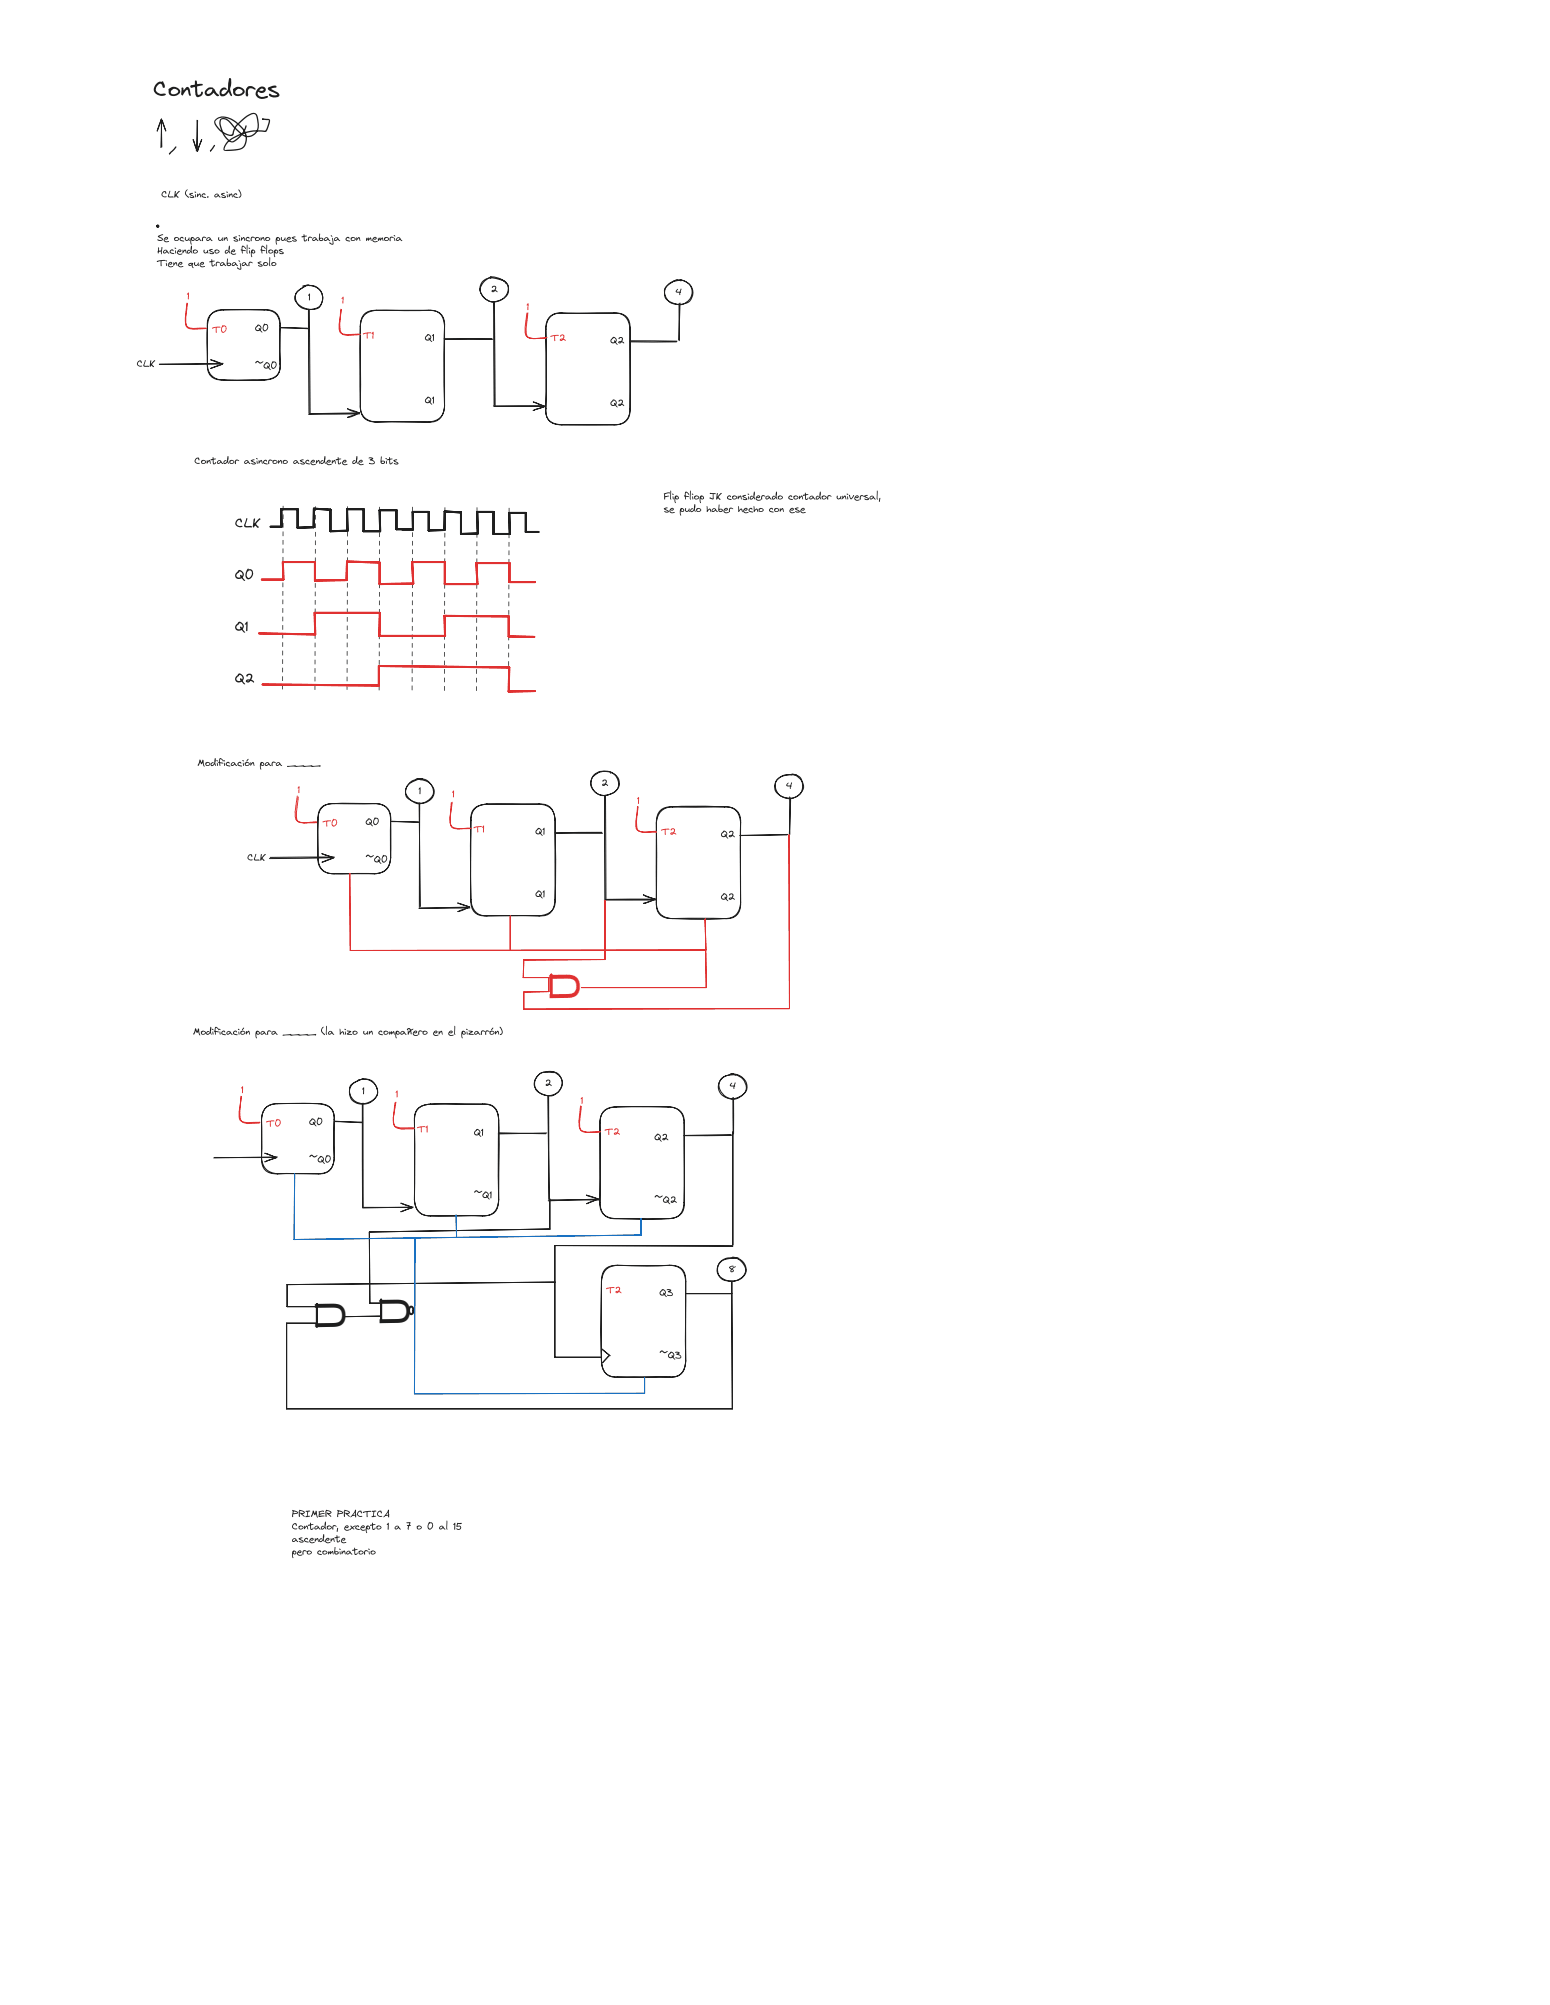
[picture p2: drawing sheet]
<svg xmlns="http://www.w3.org/2000/svg" width="216mm" height="279mm" viewBox="0 0 216 279" stroke-linecap="round" stroke-linejoin="round" font-family="sans-serif">
<path d="M22.5 16.6v3.9M22.5 16.6l.6 1.6zM22.5 16.6l-.6 1.7zM22.5 16.7l-.1 3.9M26.9 19.5l.6 1.6zM27.4 16.8l.1 4.3M27.5 16.8l-.2 4.2M28.1 19.5l-.6 1.6z" fill="none" stroke="#1e1e1e" stroke-width=".14"/>
<g fill="#1e1e1e">
<path d="M24.4 20.4l.2 .1a2.06 2.06 0 0 1-.9 1h-.2l.2-.2-.1 .2-.1-.1z"/>
<path d="M29.8 20.2h.1v.1l-.5 .8h-.1v-.1h.1l-.1 .1v-.1z"/>
<path d="M30 16.6a2.21 2.21 0 0 1 2.8 .2 3.1 3.1 0 0 1 1.6 2.5 1.49 1.49 0 0 1-1.6 1.7h-1.6a1.33 1.33 0 0 1 .8-1.5 6.9 6.9 0 0 1 4.9-1.3l.3-.5 .2-.9-.8-.1-.1-.1 .1-.1 .1 .2-.2-.1 .1-.1 .5 .1a.4 .4 0 0 1 .5 0 .4 .4 0 0 1 0 .6l-.1 .2a1.31 1.31 0 0 1-.6 1 6.3 6.3 0 0 0-5.3 1.7l-.3 .6v.2l1.2-.1a1.61 1.61 0 0 0 1.5-.6 2.28 2.28 0 0 0-1-2.9 2.61 2.61 0 0 0-2.7-.7 .49 .49 0 0 0-.3 .4 .49 .49 0 0 0 .2 .4 2.56 2.56 0 0 0 2.1 1.3 3.9 3.9 0 0 1 1.6-2.3 2.41 2.41 0 0 1 1.5-.7 1.41 1.41 0 0 1 .6 1.4 1.59 1.59 0 0 1-.9 1.9 1.59 1.59 0 0 1-1.9-.6l-1.1-1.2a1.02 1.02 0 0 0-1.3-.5 3.1 3.1 0 0 0 1.5 3 4.8 4.8 0 0 0 2-2.2 3.1 3.1 0 0 1-2 2.4 2.84 2.84 0 0 1-1.7-2.4 .7 .7 0 0 1 0-.7 .7 .7 0 0 1 .7-.3 5.5 5.5 0 0 1 1.8 1.6l.4 .3a1.38 1.38 0 0 0 1.7 .4 1.38 1.38 0 0 0 .7-1.7 1.26 1.26 0 0 0-.5-1.2 5 5 0 0 0-2.7 2.3 .63 .63 0 0 1-.8 .7 2.79 2.79 0 0 1-2.1-1.9z"/>
<circle cx="22" cy="31.5" r=".21"/>
</g>
<g fill="none" stroke="#1e1e1e" stroke-width=".14">
<path d="M43.1 39.8a.96 .96 0 0 0-1 .3 1.64 1.64 0 0 0-1 1.3 2.02 2.02 0 0 0 1.5 1.7 2.02 2.02 0 0 0 2.1-.7 1.74 1.74 0 0 0-1.6-2.6l-.9 .1M68.3 38.6a2.43 2.43 0 0 1 2.5 1.5 1.52 1.52 0 0 1-1.2 1.7 1.87 1.87 0 0 1-2.7-1.7 2.44 2.44 0 0 1 1.5-1.5l-.1 .2M69.7 38.9a1.42 1.42 0 0 1 .7 2.4 1.95 1.95 0 0 1-2.4 .6 1.95 1.95 0 0 1-1.1-2.2 1.67 1.67 0 0 1 2.2-.9l.5 .1a.95 .95 0 0 1 .9 .6M94.5 39.1l-.1-.1a2.79 2.79 0 0 0-1.8 1.3 1.83 1.83 0 0 0 2.1 2.1 1.69 1.69 0 0 0 1.8-1.5 1.69 1.69 0 0 0-1.5-1.8 2.31 2.31 0 0 0-1.3 .1M94.7 39a1.75 1.75 0 0 1 1.6 2.4 1.75 1.75 0 0 1-2.7 .8 1.53 1.53 0 0 1-1.1-1.5 1.53 1.53 0 0 1 1.2-1.5l1-.2 .2 .1-.1 .1M28.9 50.7a2.05 2.05 0 0 0 2.2 2.2M28.9 50.7a1.89 1.89 0 0 0 2.2 2.2M28.9 45.4v5.3M29.4 50.1l1.6 .6zM29.4 51.3l1.6-.6zM31 50.7h-8.8M31.1 50.6l-8.8 .2"/>
<path d="M31.1 43.2h5.7M31.1 52.9l1.3 .1 4.4-.1M31.1 52.9h5.7M31.1 43.2a1.85 1.85 0 0 0-2.1 1.6l-.1 .6M31.1 43.2a2.34 2.34 0 0 0-2.1 1.2l-.1 1M36.8 43.2a1.88 1.88 0 0 1 2.2 2.2M36.8 43.2a2.01 2.01 0 0 1 2.2 2.2M39 45.4l-.1 2.6 .1 2.7M39 45.4v5.3M39 50.7a1.9 1.9 0 0 1-2.2 2.2M39 50.7a1.76 1.76 0 0 1-1.6 2.2h-.6M39.1 45.6l3.9 .2"/>
<path d="M39.2 45.7h3.6M41.4 40.7l1.1-.8a1.78 1.78 0 0 1 2.2 .8 1.78 1.78 0 0 1-.6 2.3 2.6 2.6 0 0 1-3-1.3 1.43 1.43 0 0 1 .3-1zM43 43.1v14.5M43.1 43.2l.1 14.5M48.4 57l1.7 .5-1-.2zM48.4 58.2l1.7-.7-.9 .5zM50.1 57.5l-7 .2M50.1 57.7h-7.1M50.2 56.6a2.09 2.09 0 0 0 2.2 2.2M50.2 56.6a1.96 1.96 0 0 0 2.2 2.2M50.2 45.5l-.1 5.8 .1 5.3M50.2 45.5v11.1"/>
<path d="M52.4 43.2h7.3M52.4 58.8h7.3M52.4 43.2a2.11 2.11 0 0 0-2.2 2.3M52.4 43.2a1.94 1.94 0 0 0-2.2 2.3M59.7 43.2a1.9 1.9 0 0 1 2.2 2.3M59.7 43.2a1.81 1.81 0 0 1 2.1 1.7l.1 .6M61.8 47.2l6.9 .1M61.9 45.5l-.1 5.3 .1 5.8M61.9 45.5v11.1M61.9 56.6a2.04 2.04 0 0 1-2.2 2.2M61.9 56.6a2.09 2.09 0 0 1-2.2 2.2M68.5 47.2l-6.6 .1"/>
<path d="M68.7 56.6h7.2M68.8 42.1v14.4M68.9 42.1l.1 14.5M74.3 57.2l1.6-.6zM74.3 56l1.6 .6zM75.8 56.5l-7 .1M76 57a1.79 1.79 0 0 0 1.6 2.1l.7 .1M76 57a1.89 1.89 0 0 0 2.3 2.2M76 45.9v11.1M76 45.9l.1 6-.1 5.1M78.3 43.6h7.2M78.3 59.2h7.2"/>
<path d="M78.3 43.6a1.99 1.99 0 0 0-2.3 2.3M78.3 43.6a1.92 1.92 0 0 0-2.3 2.3M85.5 43.6a1.88 1.88 0 0 1 2.3 2.3M85.5 43.6a2.04 2.04 0 0 1 2.3 2.3M87.7 47.6h6.5M87.8 45.9v11.1M87.8 57a2.01 2.01 0 0 1-2.3 2.2M87.8 57a1.93 1.93 0 0 1-2.3 2.2M87.8 47.5h6.5M94.6 42.3v5.2M94.7 42.2l-.1 5.2"/>
</g>
<path d="M26 42.2l-.1 1a4.2 4.2 0 0 0 .1 2.4 3 3 0 0 0 2.4 .2h.4M26.1 42.3l-.1 .9a4.2 4.2 0 0 0 0 2.3 2.3 2.3 0 0 0 1.8 .2h.8M47.5 43.1l-.1 1a4.6 4.6 0 0 0 .1 2.3 2.65 2.65 0 0 0 2.3 .2h.3M47.6 43.1l-.2 1a3.9 3.9 0 0 0 0 2.2 2.67 2.67 0 0 0 1.9 .3h.9M73.4 43.6l-.1 1a4 4 0 0 0 0 2.2 3.1 3.1 0 0 0 2.4 .4h.3M73.5 43.6l-.1 1a4.3 4.3 0 0 0 .1 2.3 2.51 2.51 0 0 0 1.9 .2l.8-.1" fill="none" stroke="#e03131" stroke-width=".14"/>
<g fill="#1e1e1e">
<path d="M39.4 70.5h.1l-.1 .7zM39.4 71.7h.1l-.1 .6zM39.4 72.9h.1l-.1 .6zM39.4 74.1h.1l-.1 .6zM39.4 75.3h.1l-.1 .6zM39.4 76.4l.1 .1-.1 .6zM39.4 77.6l.1 .1-.1 .6zM39.4 78.8l.1 .1-.1 .6zM39.4 80h.1l-.1 .6zM39.4 81.2h.1l-.1 .6zM39.4 82.4h.1l-.1 .6zM39.4 83.6h.1l-.1 .6zM39.4 84.7v.1v.6zM39.4 85.9v.1v.6zM39.4 87.1v.1v.6zM39.3 88.3l.1 .1v.6zM39.3 89.5h.1v.6zM39.3 90.7h.1v.6zM39.3 91.9h.1v.6zM39.3 93.1h.1v.6zM39.3 94.2l.1 .1v.6zM39.3 95.4l.1 .1v.6z"/>
<path d="M43.9 70.6h.1l-.1 .6zM43.9 71.8h.1l-.1 .6zM43.9 72.9l.1 .1-.1 .6zM43.9 74.1l.1 .1-.1 .6zM43.9 75.3l.1 .1-.1 .6zM43.9 76.5h.1l-.1 .7zM43.9 77.7h.1l-.1 .6zM43.9 78.9h.1l-.1 .6zM43.9 80.1h.1l-.1 .6zM43.9 81.3h.1l-.1 .6zM43.9 82.4l.1 .1-.1 .6zM43.9 83.6l.1 .1-.1 .6zM43.9 84.8l.1 .1-.1 .6zM43.9 86v.6zM43.9 87.2v.6zM43.9 88.4v.6zM43.8 89.6h.1v.6zM43.8 90.7l.1 .1v.6zM43.8 91.9l.1 .1v.6zM43.8 93.1l.1 .1v.6zM43.8 94.3h.1v.7zM43.8 95.5h.1v.6z"/>
<path d="M48.4 70.6h.1l-.1 .6zM48.4 71.7l.1 .1-.1 .6zM48.4 72.9l.1 .1-.1 .6zM48.4 74.1h.1l-.1 .7zM48.4 75.3v.7zM48.4 76.5v.6zM48.4 77.7v.6zM48.3 78.9h.1v.6zM48.3 80l.1 .1v.6zM48.3 81.2l.1 .1v.6zM48.3 82.4l.1 .1v.6zM48.3 83.6h.1v.7zM48.3 84.8h.1v.7zM48.3 86h.1v.6zM48.3 87.2h.1v.6zM48.3 88.4h.1v.6zM48.3 89.5l.1 .1v.6zM48.3 90.7l.1 .1v.6zM48.3 91.9l.1 .1-.1 .6zM48.3 93.1h.1l-.1 .7zM48.3 94.3h.1l-.1 .6zM48.3 95.5h.1l-.1 .6z"/>
<path d="M52.8 70.6l.1 .1v.6zM52.8 71.8l.1 .1v.6zM52.8 73h.1v.7zM52.8 74.2h.1v.6zM52.8 75.4h.1v.6zM52.8 76.6h.1v.6zM52.8 77.8h.1v.6zM52.8 78.9l.1 .1v.6zM52.8 80.1l.1 .1v.6zM52.8 81.3l.1 .1-.1 .6zM52.8 82.5h.1l-.1 .7zM52.8 83.7h.1l-.1 .6zM52.8 84.9h.1l-.1 .6zM52.8 86.1h.1l-.1 .6zM52.8 87.2l.1 .1-.1 .6zM52.8 88.4l.1 .1-.1 .6zM52.8 89.6h.1l-.1 .7zM52.8 90.8h.1l-.1 .6zM52.8 92h.1l-.1 .6zM52.8 93.2h.1l-.1 .6zM52.8 94.4h.1l-.1 .6zM52.8 95.6h.1l-.1 .6z"/>
<path d="M57.4 70.6l.1 .1v.6zM57.4 71.8l.1 .1v.6zM57.4 73l.1 .1v.6zM57.4 74.2h.1v.6zM57.4 75.4h.1v.6zM57.4 76.6h.1v.6zM57.4 77.8h.1l-.1 .6zM57.4 78.9l.1 .1-.1 .6zM57.4 80.1l.1 .1-.1 .6zM57.4 81.3l.1 .1-.1 .6zM57.4 82.5h.1l-.1 .6zM57.4 83.7h.1l-.1 .6zM57.4 84.9h.1l-.1 .6zM57.4 86.1h.1l-.1 .6zM57.4 87.2l.1 .1-.1 .6zM57.4 88.4l.1 .1-.1 .6zM57.4 89.6l.1 .1-.1 .6zM57.4 90.8h.1l-.1 .6zM57.4 92h.1l-.1 .6zM57.4 93.2h.1l-.1 .6zM57.4 94.4h.1l-.1 .6zM57.4 95.5l.1 .1-.1 .6z"/>
<path d="M61.9 70.7h.1v.7zM61.9 71.9h.1v.6zM61.9 73.1h.1v.6zM61.9 74.3h.1v.6zM61.9 75.4l.1 .1v.6zM61.9 76.6l.1 .1v.6zM61.9 77.8l.1 .1v.6zM61.9 79h.1l-.1 .7zM61.9 80.2h.1l-.1 .6zM61.9 81.4h.1l-.1 .6zM61.9 82.6h.1l-.1 .6zM61.9 83.8h.1l-.1 .6zM61.9 84.9l.1 .1-.1 .6zM61.9 86.1l.1 .1-.1 .6zM61.9 87.3h.1l-.1 .7zM61.9 88.5h.1l-.1 .6zM61.9 89.7h.1l-.1 .6zM61.9 90.9h.1l-.1 .6zM61.9 92.1h.1l-.1 .6zM61.9 93.2l.1 .1-.1 .6zM61.9 94.4l.1 .1-.1 .6zM61.9 95.6l.1 .1-.1 .6z"/>
<path d="M66.4 70.7h.1l-.1 .7zM66.4 71.9h.1l-.1 .7zM66.4 73.1h.1l-.1 .6zM66.4 74.3h.1l-.1 .6zM66.4 75.5h.1l-.1 .6zM66.4 76.6l.1 .1-.1 .6zM66.4 77.8l.1 .1-.1 .6zM66.4 79l.1 .1-.1 .6zM66.4 80.2h.1l-.1 .7zM66.4 81.4h.1l-.1 .6zM66.4 82.6h.1l-.1 .6zM66.4 83.8h.1l-.1 .6zM66.4 85h.1l-.1 .6zM66.4 86.1l.1 .1-.1 .6zM66.4 87.3l.1 .1-.1 .6zM66.4 88.5v.1v.6zM66.4 89.7v.6zM66.3 90.9h.1v.6zM66.3 92.1h.1v.6zM66.3 93.3h.1v.6zM66.3 94.5h.1v.6zM66.3 95.6l.1 .1v.6z"/>
<path d="M70.9 70.8h.1l-.1 .6zM70.9 72h.1l-.1 .6zM70.9 73.2h.1l-.1 .6zM70.9 74.3l.1 .1-.1 .6zM70.9 75.5l.1 .1-.1 .6zM70.9 76.7v.1v.6zM70.9 77.9v.7zM70.9 79.1v.7zM70.8 80.3h.1v.6zM70.8 81.5h.1v.6zM70.8 82.7h.1v.6zM70.8 83.8l.1 .1v.6zM70.8 85l.1 .1v.6zM70.8 86.2l.1 .1v.6zM70.8 87.4h.1v.6zM70.8 88.6h.1v.6zM70.8 89.8h.1v.6zM70.8 91h.1v.6zM70.8 92.1l.1 .1v.6zM70.8 93.3l.1 .1-.1 .6zM70.8 94.5l.1 .1-.1 .6zM70.8 95.7h.1l-.1 .7z"/>
</g>
<g fill="none" stroke="#1e1e1e" stroke-width=".28">
<path d="M37.7 73.4h1.5zM39.2 71v2.4M39.2 71h2.3M41.5 71v2.5M43.7 73.5h-2.2M43.7 70.9v2.6M43.7 70.9l2.3 .1M46 71v3M48.3 71l.1 3M48.3 71h2.3M48.4 74h-2.4M50.6 71v3"/>
<path d="M50.6 74h2.4M52.9 71.1l.1 2.9M52.9 71.1h2.3M55.2 71.1v2.6M55.2 73.7h1.8M56 73.8h1.5zM57.5 71.3v2.5M57.5 71.3h2.2M59.7 71.3v2.6M61.9 73.9h-2.2M61.9 71.3v2.6M61.9 71.3l2.3 .1"/>
<path d="M64.2 71.4v3M66.5 71.3v3M66.5 71.3h2.2M66.5 74.3l-2.3 .1M68.7 71.3v3.1M68.7 74.4h2.3M70.9 71.5l.1 2.9M70.9 71.5h2.3M73.2 71.5v2.6M73.2 74.1h1.8zM44.1 181.7v3.2zM53.1 181.1v3.1z"/>
<path d="M57.1 182.2a.35 .35 0 0 1 .4 0 .35 .35 0 0 1 .1 .4v.2a.31 .31 0 0 1-.4 .3 .31 .31 0 0 1-.2-.4z"/>
</g>
<g fill="none" stroke="#e03131" stroke-width=".28">
<path d="M39.4 78.3l.1 2.5M39.4 78.3h4.5M43.9 78.3v2.6M48.3 78.3v2.5M48.3 78.3l4.6 .1M52.9 78.4v3M57.4 78.3l.2 3M57.4 78.3h4.6M62 78.3v3.1M66.4 78.5l.1 2.9M66.4 78.5h4.6M71 78.5v2.6"/>
<path d="M36.1 88.3l7.8 .1M36.5 80.8h3zM36.6 95.4l16.2 .1zM43.8 85.4l.1 3M43.8 85.4h9.1M48.3 80.8l-4.4 .1M52.8 92.8v2.7M52.8 92.8l18.1 .2M52.8 88.6h9.2M52.9 85.4l-.1 3.2M57.6 81.3l-4.7 .1M61.9 85.8l.1 2.8"/>
<path d="M61.9 85.8l9 .1M62 81.4h4.5M70.9 85.9v2.8M70.9 88.7l3.5 .1zM70.9 96.4l3.6-.1zM70.9 93v3.4M71 81.1h3.5zM76.8 135.8v3.1z"/>
</g>
<g fill="none" stroke="#1e1e1e" stroke-width=".14">
<path d="M44.3 119.5a1.96 1.96 0 0 0 2.2 2.3M44.3 119.5a2 2 0 0 0 2.2 2.3M44.3 114.2v5.3M44.8 119l1.7 .5zM46.5 119.5l-9 .1M46.5 112h5.7M46.5 112a1.97 1.97 0 0 0-2.2 2.2M46.5 112a1.96 1.96 0 0 0-2.1 1.1l-.1 1.1M46.5 119.4l-8.9 .1M52.2 112a1.98 1.98 0 0 1 2.2 2.2M54.4 114.2v5.3M54.4 119.5a2.07 2.07 0 0 1-2.2 2.3"/>
<path d="M54.4 119.5a2.08 2.08 0 0 1-2.2 2.3M54.5 114.4l3.8 .2M54.6 114.5h3.7M58 108.6a1.83 1.83 0 0 1 1.8 .5 1.83 1.83 0 0 1 .4 1.9 1.98 1.98 0 0 1-3.5-.1 1.4 1.4 0 0 1 1-2.1l.7-.3h.3l.1 .1M58.4 112l.2 14.3M58.5 111.9l-.1 14.5M58.5 108.6l.1-.1a1.94 1.94 0 0 0-2 2.5 2.41 2.41 0 0 0 3.6 .2 1.62 1.62 0 0 0-1.3-2.5h-.4M65.6 114.3v11.1M67.8 112.1h7.3M67.8 112.1a2.23 2.23 0 0 0-2.1 1.1l-.1 1.1M67.8 112.1a2.06 2.06 0 0 0-2.2 2.2M75.1 112.1a1.83 1.83 0 0 1 2.1 1.6l.1 .6"/>
<path d="M75.1 112.1a2.08 2.08 0 0 1 2.2 2.2M77.3 114.3l.1 6.7-.1 4.4M77.3 114.3v11.1M77.4 116.1h6.5M83.8 107.6a1.63 1.63 0 0 0-1.5 1.5 1.63 1.63 0 0 0 1.4 1.7 1.99 1.99 0 0 0 2.5-1.5 1.9 1.9 0 0 0-2.8-1.6M83.8 116l-6.5 .1M84.2 110.9v14.4M84.3 110.8l.1 14.6M85.2 107.7a1.55 1.55 0 0 1 1.1 1.5 1.55 1.55 0 0 1-1.2 1.4 1.77 1.77 0 0 1-2.4-.5 1.77 1.77 0 0 1 .4-2.4 2.65 2.65 0 0 1 2.1-.1l-.2 .2M91.4 114.7v11.1M93.7 112.4l3.1-.1 4.1 .1M93.7 112.4h7.2"/>
<path d="M93.7 112.4a2.15 2.15 0 0 0-2.3 2.3M93.7 112.4a1.91 1.91 0 0 0-2.3 2.3M100.9 112.4a1.88 1.88 0 0 1 2.2 1.7l.1 .6M100.9 112.4a1.93 1.93 0 0 1 2.3 2.3M103.2 114.7v11.1M109.6 116.3l-6.5 .1M109.7 116.3l-6.7 .1M110 111v5.3M110.1 111.2l-.1 5M110.3 107.9a1.42 1.42 0 0 1 1.5 1.6 1.73 1.73 0 0 1-2.5 1.6 1.54 1.54 0 0 1-1.3-2.1l.2-.2a2.83 2.83 0 0 1 2.1-.9l-.1 .1M110.6 107.9a1.93 1.93 0 0 1 1.3 2 2 2 0 0 1-2.2 1.4 2 2 0 0 1-1.7-2.1 1.99 1.99 0 0 1 2.5-1.2l.4 .1M44.9 120.2l1.6-.7z"/>
<path d="M46.5 121.8h5.7M63.8 125.8l1.6 .6zM63.8 127l1.6-.6zM65.4 126.4l-6.9 .1M65.5 126.5l-7.2 .1M65.6 125.4a1.88 1.88 0 0 0 2.2 2.2M65.6 125.4a2.07 2.07 0 0 0 2.2 2.2M67.8 127.6h7.3M77.3 125.4a1.86 1.86 0 0 1-1.6 2.1l-.6 .1M77.3 125.4a2.32 2.32 0 0 1-1.1 2.1l-1.1 .1M89.6 125.9l1.7-.6-1 .4zM89.6 124.7l1.7 .6-1-.3z"/>
<path d="M91.3 125.3h-7M91.3 125.4h-7.1M91.4 125.8a2.05 2.05 0 0 0 2.3 2.2M91.4 125.8a1.9 1.9 0 0 0 2.3 2.2M93.7 128l4.6 .1 2.6-.1M93.7 128h7.2M103.2 125.8a2.04 2.04 0 0 1-2.3 2.2M103.2 125.8a1.89 1.89 0 0 1-2.3 2.2M36.4 156v5.3M38.7 153.8h5.6M38.7 153.8a2.04 2.04 0 0 0-2.3 2.2M44.3 153.8a2.02 2.02 0 0 1 2.3 2.2"/>
<path d="M44.3 153.8a1.94 1.94 0 0 1 2.3 2.2M46.6 156l-.1 1.8 .1 3.5M46.6 156v5.3M46.6 156.2l3.8 .3M46.7 156.3l3.7 .1M50 150.5h.1l-.4 .2a1.52 1.52 0 0 0-1 1.3 1.52 1.52 0 0 0 .7 1.4 2.15 2.15 0 0 0 3.2-1.1 1.91 1.91 0 0 0-2.7-1.7M50.5 153.9v14.4M50.5 150.4l.1-.1a2.43 2.43 0 0 0-1.9 1.6 1.69 1.69 0 0 0 2 2 1.77 1.77 0 0 0 1.7-2.5 1.66 1.66 0 0 0-2-1M50.6 153.7v14.5M57.7 156.1v11.1M60 153.9h7.2M60 153.9a1.97 1.97 0 0 0-2.3 2.2"/>
<path d="M60 153.9a2.02 2.02 0 0 0-2.3 2.2M67.2 153.9a1.95 1.95 0 0 1 2.3 2.2M67.2 153.9a1.76 1.76 0 0 1 2.2 1.6l.1 .6M69.5 156.1v2.7v8.4M69.5 156.1v11.1M69.5 157.9l6.5 .1M76.2 157.9l-6.8 .1M76.3 152.8l.2 14.3M76.4 152.7l.1 14.4M76.4 149.3a1.7 1.7 0 0 1 1.9 1.3 1.7 1.7 0 0 1-1.1 2 2.54 2.54 0 0 1-2.5-.7 1.76 1.76 0 0 1 1.7-2.6l-.1 .1M76.9 149.3a1.67 1.67 0 0 1 1.4 1.7 1.67 1.67 0 0 1-1.5 1.6 1.97 1.97 0 0 1-2.4-1.6 1.79 1.79 0 0 1 2.4-1.6l.5 .1M83.6 156.5v11.1"/>
<path d="M85.8 154.3h7.3M85.8 154.3a2.02 2.02 0 0 0-2.2 2.2M85.8 154.3a2 2 0 0 0-2.2 2.2M93.1 154.3a2 2 0 0 1 2.2 2.2M93.1 154.3a2.07 2.07 0 0 1 2.2 2.2M95.3 156.5v11.1M101.7 149.7a1.91 1.91 0 0 1 2.3 2.3 2.16 2.16 0 0 1-3.8 .1 1.7 1.7 0 0 1 1.5-2.4l.4-.1 .1 .1M101.8 158.1l-6.5 .1M101.9 158.2l-6.7 .1M102.1 157.7v15.8zM102.1 152.9v5.1M102.2 153v5"/>
<path d="M102.4 149.8a1.68 1.68 0 0 1 1.5 1.5 1.68 1.68 0 0 1-1.2 1.8 2.01 2.01 0 0 1-2.5-2.2 1.83 1.83 0 0 1 2-1.1l.3-.1-.1 .1M29.9 161.3h8.6M36.4 161.3a2.16 2.16 0 0 0 2.3 2.3M36.4 161.3a1.89 1.89 0 0 0 2.3 2.3M36.9 160.7l1.6 .6zM36.9 161.9l1.6-.6zM38.6 161.2l-8.8 .2M38.7 163.6h5.6M40 179v3.1M40 179l37.4-.3zM46.6 161.3a1.99 1.99 0 0 1-2.3 2.3M46.6 161.3a2 2 0 0 1-2.3 2.3"/>
<path d="M50.7 168.2l6.8 .1M51.4 171.7l25.2-.4zM51.4 171.7l.1 9.9M55.8 168.9l1.7-.6zM55.8 167.7l1.7 .6zM57.5 168.2l-7 .1M57.7 167.2a2.03 2.03 0 0 0 2.3 2.2M57.7 167.2a2.05 2.05 0 0 0 2.3 2.2M60 169.4h7.2M69.5 167.2a2.04 2.04 0 0 1-1.1 2.1l-1.2 .1M69.5 167.2a2.01 2.01 0 0 1-2.3 2.2M76.4 167.2h7"/>
<path d="M76.6 167.1v4.2zM77.3 173.6h24.8zM77.3 173.6v15.5M81.7 166.5l1.6 .6zM81.7 167.7l1.6-.6zM83.3 167.1l-6.9 .2M83.6 167.6a1.99 1.99 0 0 0 2.2 2.2M83.8 178.6l-.1 6.9 .1 4.2M83.8 178.6v11.1M85.8 169.8h7.3M86 176.3l4.5 .1 2.8-.1M86 176.3h7.3"/>
<path d="M86 176.3a1.92 1.92 0 0 0-2.2 2.3M86 176.3a2.12 2.12 0 0 0-2.2 2.3M93.3 176.3a2.04 2.04 0 0 1 2.2 2.3M93.3 176.3a1.91 1.91 0 0 1 2.2 2.3M95.3 167.6a1.93 1.93 0 0 1-2.2 2.2M95.3 167.6a2.01 2.01 0 0 1-2.2 2.2M95.5 178.6v11.1M101.9 178.6v1.7zM102 175.2a1.7 1.7 0 0 1 1.7 2.4 2.16 2.16 0 0 1-3.7-.1 1.55 1.55 0 0 1 1.6-2.1l.8-.1h.2v.1M102.7 175.3h.2a3 3 0 0 0-2.5 .5 1.58 1.58 0 0 0-.4 1.8 1.58 1.58 0 0 0 1.6 .9 1.88 1.88 0 0 0 2.3-1.5l-.2-.5-.3-.5-.7-.6M39.9 196.3h62.1M39.9 184.4v11.9"/>
<path d="M39.9 184.4h4.2M40 182.1h4.1M44.1 182.1v2.3M47.9 183.5l5-.1zM51.5 181.6h1.3zM77.3 189.1h6.5zM83.8 189.7a2.01 2.01 0 0 0 2.2 2.2M83.8 189.7a1.98 1.98 0 0 0 2.2 2.2M83.8 187.9l1.2 1zM84.8 188.9l-.9 1zM86 191.9h7.3M95.5 189.7a1.96 1.96 0 0 1-2.2 2.2"/>
<path d="M95.5 189.7a1.99 1.99 0 0 1-2.2 2.2M95.6 180.3h6.3zM101.9 180.2l.1 16.1z"/>
</g>
<g fill="none" stroke="#e03131" stroke-width=".14">
<path d="M41.4 110.9l-.1 1a4.3 4.3 0 0 0 0 2.4 3.2 3.2 0 0 0 2.5 .3h.3M41.6 111.1l-.2 1a4.4 4.4 0 0 0 0 2.3 2.32 2.32 0 0 0 1.9 .2l.8-.1M62.9 111.9l-.1 1a4.6 4.6 0 0 0 .1 2.3 2.28 2.28 0 0 0 1.8 .3l.8-.1M63 111.8l-.2 1a4.2 4.2 0 0 0 .1 2.3 3.2 3.2 0 0 0 2.5 .4h.3M88.8 112.4l-.1 1a4.6 4.6 0 0 0 .2 2.3 2.18 2.18 0 0 0 1.7 .2l.8-.1M88.9 112.4l-.2 1a3.9 3.9 0 0 0 0 2.2 3.2 3.2 0 0 0 2.4 .4h.4M109.9 116.3l.1 24.3zM48.7 121.7l.1 10.8zM71.1 127.6v4.8zM72.9 136.2h3.5M73 133.8l-.1 2.4M73 138.2v2.4"/>
<path d="M76.4 136.2v2M76.4 138.2h-3.4M81 137.6h17.4zM84.3 125.5v8.2zM84.3 133.7l-11.3 .1M98.2 128.1l.1 4.3M98.2 128.1l.2 9.5M98.3 132.4l-49.5 .1M33.6 152.8l-.1 1a5 5 0 0 0 .1 2.4 2.56 2.56 0 0 0 2.2 .3h.4M33.6 152.8l-.1 1a4.1 4.1 0 0 0-.1 2.3 2.61 2.61 0 0 0 2 .3h.8M55 153.7l-.1 .9a4.3 4.3 0 0 0 .1 2.4 3 3 0 0 0 2.4 .3h.3M55.1 153.6l-.1 .9a4.1 4.1 0 0 0-.1 2.3 2.56 2.56 0 0 0 1.9 .4h.9"/>
<path d="M80.9 154.1l-.1 1a4.2 4.2 0 0 0 0 2.3 3.1 3.1 0 0 0 2.5 .4h.3M81 154.2l-.1 1a4.3 4.3 0 0 0 0 2.3 2.51 2.51 0 0 0 1.9 .3l.8-.1M110 140.6h-37"/>
</g>
<path d="M41 163.6v9.1zM57.8 172.5l-.1 21.7zM63.5 169.3l.1 3.2zM89.3 169.8v2.3zM89.3 172.1l-48.3 .6M89.8 194.2h-32.1M89.8 191.9v2.3z" fill="none" stroke="#1971c2" stroke-width=".14"/>
<text font-size="5.8" fill="#e03131" x="80.7" y="139.5" transform="rotate(-91 80.7 139.5)">U</text>
<g font-size="5.8" fill="#1e1e1e">
<text x="48.1" y="185.4" transform="rotate(-91 48.1 185.4)">U</text>
<text x="57" y="184.8" transform="rotate(-91 57 184.8)">U</text>
</g>
<text font-size="3.2" fill="#1e1e1e" x="21.3" y="13.4">Contadores</text>
<g font-size="1.9" fill="#1e1e1e">
<text x="32.7" y="73.5">CLK</text>
<text x="32.7" y="80.7">Q0</text>
<text x="32.7" y="87.9">Q1</text>
<text x="32.7" y="95.1">Q2</text>
</g>
<g font-size="1.4" fill="#1e1e1e">
<text x="22.5" y="27.5">CLK (sinc. asinc)</text>
<text x="21.9" y="33.6">Se ocupara un sincrono pues trabaja con memoria</text>
<text x="21.9" y="35.3">Haciendo uso de flip flops</text>
<text x="21.9" y="37.1">Tiene que trabajar solo</text>
<text x="42.9" y="41.8">1</text>
<text x="68.4" y="40.7">2</text>
<text x="94.1" y="41.1">4</text>
<text x="35.5" y="46.1">Q0</text>
<text x="59.2" y="47.5">Q1</text>
<text x="85" y="47.9">Q2</text>
<text x="19" y="51.1">CLK</text>
<text x="35.5" y="51.4">~Q0</text>
<text x="59.2" y="56.2">Q1</text>
<text x="85" y="56.6">Q2</text>
<text x="27.1" y="64.6">Contador asincrono ascendente de 3 bits</text>
<text x="92.4" y="69.6">Flip fliop JK considerado contador universal,</text>
<text x="92.4" y="71.3">se pudo haber hecho con ese</text>
<text x="27.5" y="106.7">Modificación para ____</text>
<text x="58.3" y="110.6">1</text>
<text x="83.8" y="109.5">2</text>
<text x="109.5" y="109.9">4</text>
<text x="34.4" y="119.9">CLK</text>
<text x="50.9" y="115">Q0</text>
<text x="74.6" y="116.3">Q1</text>
<text x="100.4" y="116.7">Q2</text>
<text x="50.9" y="120.2">~Q0</text>
<text x="74.6" y="125">Q1</text>
<text x="100.4" y="125.4">Q2</text>
<text x="26.9" y="144.2">Modificación para ____ (la hizo un compañero en el pizarrón)</text>
<text x="50.4" y="152.4">1</text>
<text x="75.9" y="151.3">2</text>
<text x="101.6" y="151.8">4</text>
<text x="43.1" y="156.8">Q0</text>
<text x="43.1" y="162">~Q0</text>
<text x="66" y="158.2">Q1</text>
<text x="91.2" y="158.9">Q2</text>
<text x="66" y="167">~Q1</text>
<text x="91.2" y="167.6">~Q2</text>
<text x="101.4" y="177.3">8</text>
<text x="91.9" y="180.6">Q3</text>
<text x="91.9" y="189.3">~Q3</text>
<text x="40.6" y="211.4">PRIMER PRACTICA</text>
<text x="40.6" y="213.1">Contador, excepto 1 a 7 o 0 al 15</text>
<text x="40.6" y="214.9">ascendente</text>
<text x="40.6" y="216.6">pero combinatorio</text>
</g>
<g font-size="1.4" fill="#e03131">
<text x="26" y="41.7">1</text>
<text x="29.6" y="46.4">T0</text>
<text x="47.6" y="42.3">1</text>
<text x="50.6" y="47.2">T1</text>
<text x="73.3" y="43.2">1</text>
<text x="76.7" y="47.5">T2</text>
<text x="41.4" y="110.5">1</text>
<text x="63" y="111.1">1</text>
<text x="88.7" y="112">1</text>
<text x="45" y="115.2">T0</text>
<text x="66" y="116">T1</text>
<text x="92.1" y="116.3">T2</text>
<text x="33.6" y="152.3">1</text>
<text x="55.1" y="152.9">1</text>
<text x="80.9" y="153.8">1</text>
<text x="37.1" y="157">T0</text>
<text x="58.2" y="157.8">T1</text>
<text x="84.3" y="158.1">T2</text>
<text x="84.5" y="180.2">T2</text>
</g>
</svg>
